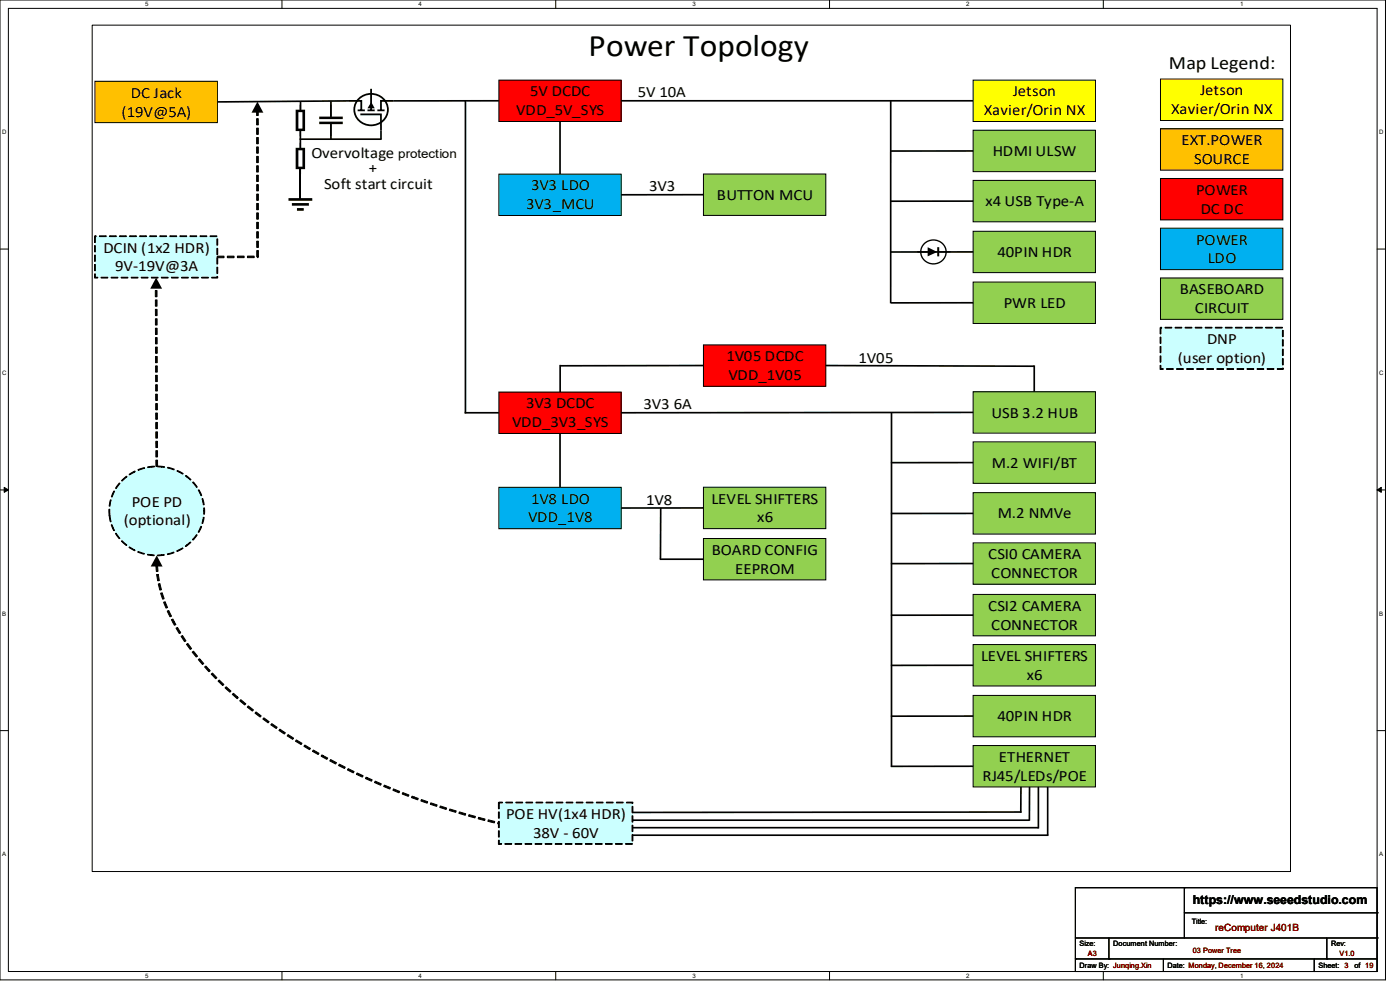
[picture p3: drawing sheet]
<svg xmlns="http://www.w3.org/2000/svg" width="297mm" height="210mm" viewBox="0 0 297 210" stroke-linecap="round" stroke-linejoin="round" font-family="sans-serif">
<g fill="none" stroke="#000" stroke-width=".21">
<path d="M0 0h293.9v207.9h-293.9zM1.8 1.8h290.3v204.3h-290.3zM59.8 0v1.8M117.9 0v1.8M176 0v1.8M234.1 0v1.8M0 52.8h1.8M292.1 52.8h1.8M0 103.9h1.8M.9 103.4l.9 .5-.9 .5zM292.1 103.9l.9-.5v1zM292.1 103.9h1.8"/>
<path d="M0 155h1.8M292.1 155h1.8M59.8 206.1v1.8M117.9 206.1v1.8M176 206.1v1.8M234.1 206.1v1.8"/>
</g>
<path d="M.9 103.4l.9 .5-.9 .5zM292.1 103.9l.9-.5v1z" fill="#000"/>
<path d="M19.6 5.3h254.2v179.6h-254.2z" fill-rule="evenodd" fill="#fff"/>
<path d="M19.6 5.3h254.2v179.6h-254.2z" fill="none" stroke="#000" stroke-width=".21"/>
<path d="M206.4 17h26v8.8h-26z" fill-rule="evenodd" fill="#ff0"/>
<path d="M206.4 17h26v8.8h-26z" fill="none" stroke="#000" stroke-width=".21"/>
<path d="M149.2 36.9h26v8.8h-26z" fill-rule="evenodd" fill="#92d050"/>
<path d="M149.2 36.9h26v8.8h-26z" fill="none" stroke="#000" stroke-width=".21"/>
<path d="M149.2 114.2h26v8.8h-26z" fill-rule="evenodd" fill="#92d050"/>
<path d="M149.2 114.2h26v8.8h-26z" fill="none" stroke="#000" stroke-width=".21"/>
<path d="M149.2 103.3h26v8.8h-26z" fill-rule="evenodd" fill="#92d050"/>
<path d="M149.2 103.3h26v8.8h-26z" fill="none" stroke="#000" stroke-width=".21"/>
<path d="M105.8 83.2h26v8.7h-26z" fill-rule="evenodd" fill="#f00"/>
<path d="M105.8 83.2h26v8.7h-26z" fill="none" stroke="#000" stroke-width=".21"/>
<path d="M105.8 17h26v8.8h-26z" fill-rule="evenodd" fill="#f00"/>
<path d="M105.8 17h26v8.8h-26z" fill="none" stroke="#000" stroke-width=".21"/>
<path d="M149.2 73.2h26v8.7h-26z" fill-rule="evenodd" fill="#f00"/>
<path d="M149.2 73.2h26v8.7h-26z" fill="none" stroke="#000" stroke-width=".21"/>
<path d="M206.4 83.1h26v8.8h-26z" fill-rule="evenodd" fill="#92d050"/>
<path d="M206.4 83.1h26v8.8h-26z" fill="none" stroke="#000" stroke-width=".21"/>
<path d="M206.4 93.7h26v8.8h-26z" fill-rule="evenodd" fill="#92d050"/>
<path d="M206.4 93.7h26v8.8h-26z" fill="none" stroke="#000" stroke-width=".21"/>
<path d="M206.4 104.5h26v8.8h-26z" fill-rule="evenodd" fill="#92d050"/>
<path d="M206.4 104.5h26v8.8h-26z" fill="none" stroke="#000" stroke-width=".21"/>
<path d="M206.4 115.2h26v8.7h-26z" fill-rule="evenodd" fill="#92d050"/>
<path d="M206.4 115.2h26v8.7h-26z" fill="none" stroke="#000" stroke-width=".21"/>
<path d="M206.4 126.1h26v8.8h-26z" fill-rule="evenodd" fill="#92d050"/>
<path d="M206.4 126.1h26v8.8h-26z" fill="none" stroke="#000" stroke-width=".21"/>
<path d="M206.4 136.7h26v8.8h-26z" fill-rule="evenodd" fill="#92d050"/>
<path d="M206.4 136.7h26v8.8h-26z" fill="none" stroke="#000" stroke-width=".21"/>
<path d="M206.4 147.5h26v8.8h-26z" fill-rule="evenodd" fill="#92d050"/>
<path d="M206.4 147.5h26v8.8h-26z" fill="none" stroke="#000" stroke-width=".21"/>
<path d="M206.4 158.1h26v8.8h-26z" fill-rule="evenodd" fill="#92d050"/>
<path d="M206.4 158.1h26v8.8h-26z" fill="none" stroke="#000" stroke-width=".21"/>
<path d="M206.4 27.6h26v8.8h-26z" fill-rule="evenodd" fill="#92d050"/>
<path d="M206.4 27.6h26v8.8h-26z" fill="none" stroke="#000" stroke-width=".21"/>
<path d="M206.4 38.3h26v8.8h-26z" fill-rule="evenodd" fill="#92d050"/>
<path d="M206.4 38.3h26v8.8h-26z" fill="none" stroke="#000" stroke-width=".21"/>
<path d="M206.4 49.1h26v8.7h-26z" fill-rule="evenodd" fill="#92d050"/>
<path d="M206.4 49.1h26v8.7h-26z" fill="none" stroke="#000" stroke-width=".21"/>
<path d="M105.8 36.9h26v8.8h-26z" fill-rule="evenodd" fill="#00b0f0"/>
<path d="M105.8 36.9h26v8.8h-26z" fill="none" stroke="#000" stroke-width=".21"/>
<path d="M105.8 103.4h26v8.8h-26z" fill-rule="evenodd" fill="#00b0f0"/>
<path d="M105.8 103.4h26v8.8h-26z" fill="none" stroke="#000" stroke-width=".21"/>
<path d="M105.8 170.2h28.4v8.8h-28.4z" fill-rule="evenodd" fill="#cbffff"/>
<path d="M105.7 170.2h.2v1.4h-.2zM105.7 172.2h.2v1.4h-.2zM105.7 174.2h.2v1.4h-.2zM105.7 176.2h.2v1.4h-.2zM105.7 178.2h.2v.8l-.1-.1h.6v.2h-.7zM107.1 178.9h1.4v.2h-1.4zM109.3 178.9h1.4v.2h-1.4zM111.4 178.9h1.4v.2h-1.4zM113.5 178.9h1.4v.2h-1.4zM115.7 178.9h1.4v.2h-1.4zM117.8 178.9h1.4v.2h-1.4zM119.9 178.9h1.4v.2h-1.4zM122.1 178.9h1.4v.2h-1.4zM124.2 178.9h1.4v.2h-1.4zM126.3 178.9h1.4v.2h-1.4zM128.5 178.9h1.4v.2h-1.4zM130.6 178.9h1.4v.2h-1.4zM132.7 178.9h1.4v.2h-1.4zM134.1 177.1h.2v1.3h-.2zM134.1 175.1h.2v1.3h-.2zM134.1 173.1h.2v1.3h-.2zM134.1 171.1h.2v1.3h-.2zM132.9 170.1h1.4v.3h-.2v-.2l.1 .1h-1.3zM130.8 170.1h1.4v.2h-1.4zM128.6 170.1h1.5v.2h-1.5zM126.5 170.1h1.4v.2h-1.4zM124.4 170.1h1.4v.2h-1.4zM122.2 170.1h1.5v.2h-1.5zM120.1 170.1h1.4v.2h-1.4zM118 170.1h1.4v.2h-1.4zM115.8 170.1h1.5v.2h-1.5zM113.7 170.1h1.4v.2h-1.4zM111.6 170.1h1.4v.2h-1.4zM109.4 170.1h1.5v.2h-1.5zM107.3 170.1h1.4v.2h-1.4zM105.8 170.1h.8v.2h-.8z" fill="#000"/>
<g fill="none" stroke="#000" stroke-width=".21">
<path d="M105.7 170.2h.2v1.4h-.2zM105.7 172.2h.2v1.4h-.2zM105.7 174.2h.2v1.4h-.2zM105.7 176.2h.2v1.4h-.2zM105.7 178.2h.2v.8l-.1-.1h.6v.2h-.7zM105.8 170.1h.8v.2h-.8zM107.1 178.9h1.4v.2h-1.4zM107.3 170.1h1.4v.2h-1.4zM109.3 178.9h1.4v.2h-1.4zM109.4 170.1h1.5v.2h-1.5zM111.4 178.9h1.4v.2h-1.4zM111.6 170.1h1.4v.2h-1.4z"/>
<path d="M113.5 178.9h1.4v.2h-1.4zM113.7 170.1h1.4v.2h-1.4zM115.7 178.9h1.4v.2h-1.4zM115.8 170.1h1.5v.2h-1.5zM117.8 178.9h1.4v.2h-1.4zM118 170.1h1.4v.2h-1.4zM119.9 178.9h1.4v.2h-1.4zM120.1 170.1h1.4v.2h-1.4zM122.1 178.9h1.4v.2h-1.4zM122.2 170.1h1.5v.2h-1.5zM124.2 178.9h1.4v.2h-1.4zM124.4 170.1h1.4v.2h-1.4z"/>
<path d="M126.3 178.9h1.4v.2h-1.4zM126.5 170.1h1.4v.2h-1.4zM128.5 178.9h1.4v.2h-1.4zM128.6 170.1h1.5v.2h-1.5zM130.6 178.9h1.4v.2h-1.4zM130.8 170.1h1.4v.2h-1.4zM132.7 178.9h1.4v.2h-1.4zM132.9 170.1h1.4v.3h-.2v-.2l.1 .1h-1.3zM134.1 177.1h.2v1.3h-.2zM134.1 175.1h.2v1.3h-.2zM134.1 173.1h.2v1.3h-.2zM134.1 171.1h.2v1.3h-.2z"/>
</g>
<path d="M20.1 50.1h26v8.8h-26z" fill-rule="evenodd" fill="#cbffff"/>
<path d="M20.1 50.1h.1v1.3h-.1zM20.1 52.1h.1v1.3h-.1zM20.1 54.1h.1v1.3h-.1zM20.1 56.1h.1v1.3h-.1zM20.1 58.1h.1v.8l-.1-.1h.6v.2h-.6zM21.4 58.8h1.5v.2h-1.5zM23.6 58.8h1.4v.2h-1.4zM25.7 58.8h1.4v.2h-1.4zM27.8 58.8h1.5v.2h-1.5zM30 58.8h1.4v.2h-1.4zM32.1 58.8h1.4v.2h-1.4zM34.2 58.8h1.5v.2h-1.5zM36.4 58.8h1.4v.2h-1.4zM38.5 58.8h1.4v.2h-1.4zM40.6 58.8h1.5v.2h-1.5zM42.8 58.8h1.4v.2h-1.4zM44.9 58.8h1.2l-.1 .1v-.2h.2v.3h-1.3zM46 56.7h.2v1.3h-.2zM46 54.7h.2v1.3h-.2zM46 52.7h.2v1.3h-.2zM46 50.7h.2v1.3h-.2zM44.6 50h1.4v.2h-1.4zM42.4 50h1.5v.2h-1.5zM40.3 50h1.4v.2h-1.4zM38.2 50h1.4v.2h-1.4zM36 50h1.5v.2h-1.5zM33.9 50h1.4v.2h-1.4zM31.8 50h1.4v.2h-1.4zM29.6 50h1.5v.2h-1.5zM27.5 50h1.4v.2h-1.4zM25.4 50h1.4v.2h-1.4zM23.2 50h1.5v.2h-1.5zM21.1 50h1.4v.2h-1.4zM20.1 50h.3v.2h-.3z" fill="#000"/>
<g fill="none" stroke="#000" stroke-width=".21">
<path d="M20.1 50.1h.1v1.3h-.1zM20.1 52.1h.1v1.3h-.1zM20.1 54.1h.1v1.3h-.1zM20.1 56.1h.1v1.3h-.1zM20.1 58.1h.1v.8l-.1-.1h.6v.2h-.6zM20.1 50h.3v.2h-.3zM21.1 50h1.4v.2h-1.4zM21.4 58.8h1.5v.2h-1.5zM23.2 50h1.5v.2h-1.5zM23.6 58.8h1.4v.2h-1.4zM25.4 50h1.4v.2h-1.4zM25.7 58.8h1.4v.2h-1.4z"/>
<path d="M27.5 50h1.4v.2h-1.4zM27.8 58.8h1.5v.2h-1.5zM29.6 50h1.5v.2h-1.5zM30 58.8h1.4v.2h-1.4zM31.8 50h1.4v.2h-1.4zM32.1 58.8h1.4v.2h-1.4zM33.9 50h1.4v.2h-1.4zM34.2 58.8h1.5v.2h-1.5zM36 50h1.5v.2h-1.5zM36.4 58.8h1.4v.2h-1.4zM38.2 50h1.4v.2h-1.4zM38.5 58.8h1.4v.2h-1.4z"/>
<path d="M40.3 50h1.4v.2h-1.4zM40.6 58.8h1.5v.2h-1.5zM42.4 50h1.5v.2h-1.5zM42.8 58.8h1.4v.2h-1.4zM44.6 50h1.4v.2h-1.4zM44.9 58.8h1.2l-.1 .1v-.2h.2v.3h-1.3zM46 56.7h.2v1.3h-.2zM46 54.7h.2v1.3h-.2zM46 52.7h.2v1.3h-.2zM46 50.7h.2v1.3h-.2z"/>
</g>
<path d="M25.7 102.1a10.3 10.3 0 0 1 17.3 4 9.7 9.7 0 0 1-11 11.6 9.4 9.4 0 0 1-7-14.7z" fill-rule="evenodd" fill="#cbffff"/>
<path d="M23.1 108h.2v1.3l-.2 .1zM23.4 106l.2 .1-.3 1.3-.1-.1zM24.2 104.1l.1 .1-.5 1.2h-.2zM25.3 102.4l.2 .1-.8 1.1-.2-.1zM25.8 101.9l1-.9 .1 .1-1 .9zM27.4 100.6l1.2-.7 .1 .2-1.2 .6zM29.3 99.6l1.3-.4 .1 .2-1.4 .4zM31.3 99l1.5-.1v.1l-1.4 .2zM33.5 98.9l1.4 .1v.2l-1.4-.2zM35.6 99.1l1.4 .4-.1 .2-1.3-.4zM37.6 99.8l1.3 .6-.1 .2-1.3-.7zM39.5 100.8l1 .9-.1 .1-1.1-.8zM40.9 102.3h.2l.8 1-.2 .1zM42.1 104l.1-.1 .6 1.2-.2 .1zM42.9 105.8h.1l.3 1.3h-.2zM43.2 107.7h.2v1.4h-.2zM43.1 109.7h.2l-.3 1.4-.2-.1zM42.6 111.6l.2 .1-.6 1.2-.2-.1zM41.7 113.4l.1 .1-.8 1.1-.2-.1zM39.3 115.8l1.1-.8 .1 .1-1.1 .9zM37.5 116.9l1.2-.7 .1 .1-1.2 .7zM35.5 117.5l1.4-.4v.2l-1.3 .4zM33.4 117.7l1.4-.1v.2l-1.4 .1zM31.3 117.6l1.4 .1v.2l-1.4-.2zM29.3 117l1.3 .4v.2l-1.4-.5zM27.5 116l1.2 .7-.1 .1-1.2-.7zM25.8 114.8l.1-.1 1 .9-.1 .1zM24.5 113.2l.1-.1 .8 1.1-.1 .1zM23.6 111.3h.2l.5 1.2-.2 .1zM23.2 109.4h.1l.3 1.3h-.2z" fill="#000"/>
<g fill="none" stroke="#000" stroke-width=".21">
<path d="M29.3 99.6l1.3-.4 .1 .2-1.4 .4zM31.3 99l1.5-.1v.1l-1.4 .2zM33.5 98.9l1.4 .1v.2l-1.4-.2zM35.6 99.1l1.4 .4-.1 .2-1.3-.4zM37.6 99.8l1.3 .6-.1 .2-1.3-.7zM23.1 108h.2v1.3l-.2 .1zM23.2 109.4h.1l.3 1.3h-.2zM23.4 106l.2 .1-.3 1.3-.1-.1zM23.6 111.3h.2l.5 1.2-.2 .1zM24.2 104.1l.1 .1-.5 1.2h-.2zM24.5 113.2l.1-.1 .8 1.1-.1 .1zM25.3 102.4l.2 .1-.8 1.1-.2-.1z"/>
<path d="M25.8 114.8l.1-.1 1 .9-.1 .1zM25.8 101.9l1-.9 .1 .1-1 .9zM27.4 100.6l1.2-.7 .1 .2-1.2 .6zM27.5 116l1.2 .7-.1 .1-1.2-.7zM29.3 117l1.3 .4v.2l-1.4-.5zM31.3 117.6l1.4 .1v.2l-1.4-.2zM33.4 117.7l1.4-.1v.2l-1.4 .1zM35.5 117.5l1.4-.4v.2l-1.3 .4zM37.5 116.9l1.2-.7 .1 .1-1.2 .7zM39.3 115.8l1.1-.8 .1 .1-1.1 .9zM39.5 100.8l1 .9-.1 .1-1.1-.8zM40.9 102.3h.2l.8 1-.2 .1z"/>
<path d="M41.7 113.4l.1 .1-.8 1.1-.2-.1zM42.1 104l.1-.1 .6 1.2-.2 .1zM42.6 111.6l.2 .1-.6 1.2-.2-.1zM42.9 105.8h.1l.3 1.3h-.2zM43.1 109.7h.2l-.3 1.4-.2-.1zM43.2 107.7h.2v1.4h-.2z"/>
</g>
<path d="M20.1 17.2h26v8.8h-26z" fill-rule="evenodd" fill="#ffc000"/>
<g fill="none" stroke="#000" stroke-width=".21">
<path d="M20.1 17.2h26v8.8h-26zM54.4 25.2h.4v1.3h-.4zM54.4 23.6h.4v.9h-.4zM54.4 37.2h.4v1.3h-.4zM54.4 35.2h.4v1.3h-.4zM54.4 33.2h.4v1.3h-.4zM54.4 31.2h.4v1.3h-.4zM54.4 29.2h.4v1.3h-.4zM54.4 27.2h.4v1.3h-.4zM54.5 39.2h.3v1.3h-.3zM46.1 54.3h1.4v.4h-1.4zM48.2 54.3h1.5v.4h-1.5z"/>
<path d="M50.4 54.3h1.4v.4h-1.4zM52.5 54.3h1.4v.4h-1.4zM54.5 51.2h.3v1.3h-.3zM54.5 49.2h.3v1.3h-.3zM54.5 47.2h.3v1.3h-.3zM54.5 45.2h.3v1.3h-.3zM54.5 43.2h.3v1.3h-.3zM54.5 41.2h.3v1.3h-.3zM54.5 53.2h.3v1.3h-.3zM54.6 54.3l.1 .4zM33 61.6h.3v1.4h-.3zM33 60.9l.3 .1z"/>
<path d="M33 65.6h.3v1.4h-.3zM33 63.6h.3v1.4h-.3zM33 69.6h.3v1.3h-.3zM33 67.6h.3v1.4h-.3zM33 71.6h.3v1.3h-.3zM33 75.6h.4v1.3h-.4zM33 73.6h.4v1.3h-.4zM33 79.6h.4v1.3h-.4zM33 77.6h.4v1.3h-.4zM33 83.6h.4v1.3h-.4zM33 81.6h.4v1.3h-.4zM33 87.6h.4v1.3h-.4z"/>
<path d="M33 85.6h.4v1.3h-.4zM33 89.6h.4v1.3h-.4zM33.1 93.6h.3v1.3h-.3zM33.1 91.6h.3v1.3h-.3zM33.1 97.6h.3v1.3h-.3zM33.1 95.6h.3v1.3h-.3zM33.1 119.9h.3l.1 1.3h-.3zM33.2 121.9h.4l.2 1.3h-.3zM33.6 123.9l.3-.1 .4 1.3-.4 .1zM34.1 125.8l.3-.1 .4 1.3-.3 .1zM34.7 127.7l.4-.1 .5 1.3-.4 .1zM35.5 129.6l.3-.1 .6 1.2-.3 .1z"/>
<path d="M36.4 131.5l.3-.2 .6 1.2-.3 .1zM37.3 133.2l.4-.1 .6 1.1-.3 .2zM38.4 135l.3-.2 .8 1.1-.3 .2zM39.6 136.7l.3-.2 .8 1.1-.3 .2zM40.8 138.3l.3-.2 .8 1.1-.3 .2zM42.1 139.9l.2-.2 .9 1-.2 .3zM43.4 141.5l.3-.2 .9 1-.3 .2zM44.8 143l.3-.2 .9 1-.2 .2zM46.3 144.5l.2-.3 1 1-.3 .2zM47.7 145.9l.3-.2 1 .9-.2 .2zM49.3 147.3l.2-.2 1.1 .9-.3 .2zM51.1 148.4l1.1 .9-.3 .2-1-.8z"/>
<path d="M52.7 149.7l1.1 .9-.3 .2-1-.8zM54.3 151l1.1 .9-.2 .2-1.1-.8zM56 152.3l1.1 .8-.2 .2-1.1-.8zM57.7 153.5l1.1 .8-.2 .2-1.2-.8zM59.4 154.7l1.1 .7-.2 .3-1.1-.8zM61.1 155.8l1.2 .8-.2 .2-1.2-.7zM62.9 156.9l1.2 .8-.2 .2-1.2-.7zM64.7 158l1.2 .7-.2 .3-1.2-.7zM66.5 159.1l1.2 .7-.2 .3-1.2-.7zM68.3 160.1l1.2 .7-.2 .3-1.2-.7zM70.1 161.1l1.3 .7-.2 .3-1.2-.7zM72 162.1l1.2 .6-.1 .3-1.3-.6z"/>
<path d="M73.9 163l1.2 .7-.1 .3-1.3-.7zM75.8 164l1.2 .5-.1 .3-1.3-.5zM77.7 164.8l1.3 .6-.2 .3-1.3-.6zM79.6 165.7l1.3 .6-.2 .3-1.3-.6zM81.5 166.5l1.3 .6-.1 .3-1.3-.6zM83.5 167.3l1.3 .6-.2 .3-1.3-.6zM85.4 168.1l1.4 .5-.2 .3-1.3-.5zM87.4 168.9l1.3 .5-.1 .3-1.3-.5zM89.4 169.6l1.3 .5-.1 .3-1.3-.5zM91.4 170.3l1.3 .4-.1 .4-1.3-.5zM93.4 171l1.3 .4-.1 .3-1.3-.4zM95.4 171.6l1.4 .4-.1 .3-1.4-.4z"/>
<path d="M97.5 172.2l1.3 .4-.1 .3-1.4-.4zM99.5 172.8l1.4 .4-.1 .3-1.4-.4zM101.5 173.4l1.4 .3-.1 .4-1.4-.4zM103.6 173.9l1.4 .3-.1 .4-1.4-.4zM105.7 174.4l.2 .1-.1 .3-.2-.1z"/>
</g>
<path d="M78.7 18.8v4.6M63.7 35.9v6.2M74 21.4h2.6v2M75.9 23.4h1.5M76.2 20.9a3.5 3.5 0 0 1 4.4-.5 3.5 3.5 0 0 1 1.4 4.1 3.6 3.6 0 0 1-4.2 2 3.6 3.6 0 0 1-2.6-3.9l.2-.7zM76.4 24.3h4.4v3.3M78 23.4h1.5M80.1 23.4h1.5M83.4 21.4h-2.6v2" fill="none" stroke="#000" stroke-width=".38"/>
<g fill="#000">
<path d="M54.6 21.6l1.3 2.3h-2.5zM78.8 21.6l.7 1.4h-1.5zM33.1 58.9l1.3 2.3h-2.5zM33.3 117.8l1.2 2.4h-2.5z"/>
<path d="M62.7 23.3h2v4.5h-.5v-.5h-.9v-3.5h.9v4h-1.5z" fill-rule="evenodd"/>
<path d="M62.7 31.4h2v4.5h-.5v-.5h-.9v-3.5h.9v4h-1.5z" fill-rule="evenodd"/>
<path d="M67.7 24.7v.6h5v-.6zM67.7 25.8v.5h5v-.5z" fill-rule="evenodd"/>
<path d="M198.8 52.4h.5v2h-.5zM196.8 52.4v2l2-1z" fill-rule="evenodd"/>
</g>
<path d="M63.7 22.2v1.3M63.7 27.5v1.4M63.7 30.3v1.3M63.7 35.6v1.4M70.2 22.2v2.6M70.2 26.3v2.6M194.6 53.4h2.2M195.9 51.9a2.63 2.63 0 0 1 3.7-.5 2.63 2.63 0 0 1 .5 3.6 2.63 2.63 0 0 1-3.6 .5 2.63 2.63 0 0 1-.6-3.6zM199.3 53.4h2.4" fill="none" stroke="#000" stroke-width=".29"/>
<path d="M61.2 42.3h5M61.9 43.4h3.6M63 44.4h1.4" fill="none" stroke="#000" stroke-width=".57"/>
<g fill="none" stroke="#000" stroke-width=".36">
<path d="M63.6 29.5h17.3M63.7 27.8v3.6M63.8 21.5v1.8M70.2 21.5v3.3M70.2 26.3v3.3M74 21.4l-27.9 .2M80.8 27.6v2M98.7 21.4v66.3M105.8 21.4h-22.4M118.8 25.8v11.1M131.8 21.4h74.6M189 21.4l-.1 42.9"/>
<path d="M206.4 32h-17.4M149.2 41.3h-17.4M206.4 53.4l-17.4 .1M206.4 42.7h-17.4M118.8 77.4v5.8M149.2 77.5l-30.4 .1M175.2 77.5l44.2 .2M219.4 77.5v5.6M98.6 87.6h7.2M118.8 91.9v11.5M189.1 87.5v75.2M206.4 98.1h-17.4"/>
<path d="M206.4 87.5l-74.6 .1M140 118.6h9.2M140.2 107.8l-.1 10.8M149.2 107.7l-17.4 .1M206.4 108.9h-17.4M206.4 119.5l-17.4 .1M206.4 130.5h-17.4M206.4 141.1h-17.4M206.4 151.9h-17.4M134.2 174h84.2M134.2 177.2h88.2M134.3 175.6h86"/>
<path d="M206.4 162.5l-17.4 .1M216.6 166.9v5.5M216.7 172.3h-82.5M218.4 166.9v7.2M220.3 166.9v8.8M222.3 166.9v10.3"/>
</g>
<g fill="#000">
<path d="M46.1 54.3h1.4v.4h-1.4zM48.2 54.3h1.5v.4h-1.5zM50.4 54.3h1.4v.4h-1.4zM52.5 54.3h1.4v.4h-1.4zM54.6 54.3l.1 .4z"/>
<path d="M54.5 53.2h.3v1.3h-.3zM54.5 51.2h.3v1.3h-.3zM54.5 49.2h.3v1.3h-.3zM54.5 47.2h.3v1.3h-.3zM54.5 45.2h.3v1.3h-.3zM54.5 43.2h.3v1.3h-.3zM54.5 41.2h.3v1.3h-.3zM54.5 39.2h.3v1.3h-.3zM54.4 37.2h.4v1.3h-.4zM54.4 35.2h.4v1.3h-.4zM54.4 33.2h.4v1.3h-.4zM54.4 31.2h.4v1.3h-.4zM54.4 29.2h.4v1.3h-.4zM54.4 27.2h.4v1.3h-.4zM54.4 25.2h.4v1.3h-.4zM54.4 23.6h.4v.9h-.4z"/>
<path d="M33.1 97.6h.3v1.3h-.3zM33.1 95.6h.3v1.3h-.3zM33.1 93.6h.3v1.3h-.3zM33.1 91.6h.3v1.3h-.3zM33 89.6h.4v1.3h-.4zM33 87.6h.4v1.3h-.4zM33 85.6h.4v1.3h-.4zM33 83.6h.4v1.3h-.4zM33 81.6h.4v1.3h-.4zM33 79.6h.4v1.3h-.4zM33 77.6h.4v1.3h-.4zM33 75.6h.4v1.3h-.4zM33 73.6h.4v1.3h-.4zM33 71.6h.3v1.3h-.3zM33 69.6h.3v1.3h-.3zM33 67.6h.3v1.4h-.3zM33 65.6h.3v1.4h-.3zM33 63.6h.3v1.4h-.3zM33 61.6h.3v1.4h-.3zM33 60.9l.3 .1z"/>
<path d="M33.1 119.9h.3l.1 1.3h-.3zM33.2 121.9h.4l.2 1.3h-.3zM33.6 123.9l.3-.1 .4 1.3-.4 .1zM34.1 125.8l.3-.1 .4 1.3-.3 .1zM34.7 127.7l.4-.1 .5 1.3-.4 .1zM35.5 129.6l.3-.1 .6 1.2-.3 .1zM36.4 131.5l.3-.2 .6 1.2-.3 .1zM37.3 133.2l.4-.1 .6 1.1-.3 .2zM38.4 135l.3-.2 .8 1.1-.3 .2zM39.6 136.7l.3-.2 .8 1.1-.3 .2zM40.8 138.3l.3-.2 .8 1.1-.3 .2zM42.1 139.9l.2-.2 .9 1-.2 .3zM43.4 141.5l.3-.2 .9 1-.3 .2zM44.8 143l.3-.2 .9 1-.2 .2zM46.3 144.5l.2-.3 1 1-.3 .2zM47.7 145.9l.3-.2 1 .9-.2 .2zM49.3 147.3l.2-.2 1.1 .9-.3 .2zM51.1 148.4l1.1 .9-.3 .2-1-.8zM52.7 149.7l1.1 .9-.3 .2-1-.8zM54.3 151l1.1 .9-.2 .2-1.1-.8zM56 152.3l1.1 .8-.2 .2-1.1-.8zM57.7 153.5l1.1 .8-.2 .2-1.2-.8zM59.4 154.7l1.1 .7-.2 .3-1.1-.8zM61.1 155.8l1.2 .8-.2 .2-1.2-.7zM62.9 156.9l1.2 .8-.2 .2-1.2-.7zM64.7 158l1.2 .7-.2 .3-1.2-.7zM66.5 159.1l1.2 .7-.2 .3-1.2-.7zM68.3 160.1l1.2 .7-.2 .3-1.2-.7zM70.1 161.1l1.3 .7-.2 .3-1.2-.7zM72 162.1l1.2 .6-.1 .3-1.3-.6zM73.9 163l1.2 .7-.1 .3-1.3-.7zM75.8 164l1.2 .5-.1 .3-1.3-.5zM77.7 164.8l1.3 .6-.2 .3-1.3-.6zM79.6 165.7l1.3 .6-.2 .3-1.3-.6zM81.5 166.5l1.3 .6-.1 .3-1.3-.6zM83.5 167.3l1.3 .6-.2 .3-1.3-.6zM85.4 168.1l1.4 .5-.2 .3-1.3-.5zM87.4 168.9l1.3 .5-.1 .3-1.3-.5zM89.4 169.6l1.3 .5-.1 .3-1.3-.5zM91.4 170.3l1.3 .4-.1 .4-1.3-.5zM93.4 171l1.3 .4-.1 .3-1.3-.4zM95.4 171.6l1.4 .4-.1 .3-1.4-.4zM97.5 172.2l1.3 .4-.1 .3-1.4-.4zM99.5 172.8l1.4 .4-.1 .3-1.4-.4zM101.5 173.4l1.4 .3-.1 .4-1.4-.4zM103.6 173.9l1.4 .3-.1 .4-1.4-.4zM105.7 174.4l.2 .1-.1 .3-.2-.1z"/>
</g>
<path d="M246.2 16.8h26v8.8h-26z" fill-rule="evenodd" fill="#ff0"/>
<path d="M246.2 16.8h26v8.8h-26z" fill="none" stroke="#000" stroke-width=".21"/>
<path d="M246.2 27.3h26v8.8h-26z" fill-rule="evenodd" fill="#ffc000"/>
<path d="M246.2 27.3h26v8.8h-26z" fill="none" stroke="#000" stroke-width=".21"/>
<path d="M246.2 37.9h26v8.7h-26z" fill-rule="evenodd" fill="#f00"/>
<path d="M246.2 37.9h26v8.7h-26z" fill="none" stroke="#000" stroke-width=".21"/>
<path d="M246.2 48.4h26v8.8h-26z" fill-rule="evenodd" fill="#00b0f0"/>
<path d="M246.2 48.4h26v8.8h-26z" fill="none" stroke="#000" stroke-width=".21"/>
<path d="M246.2 59h26v8.7h-26z" fill-rule="evenodd" fill="#92d050"/>
<path d="M246.2 59h26v8.7h-26z" fill="none" stroke="#000" stroke-width=".21"/>
<path d="M246.2 69.5h26v8.8h-26z" fill-rule="evenodd" fill="#cbffff"/>
<path d="M246.1 69.5h.2v1.3h-.2zM246.1 71.5h.2v1.3h-.2zM246.1 73.5h.2v1.3h-.2zM246.1 75.5h.2v1.3h-.2zM246.1 77.5h.2v.8l-.1-.1h.6v.2h-.7zM247.5 78.2h1.4v.2h-1.4zM249.6 78.2h1.4v.2h-1.4zM251.7 78.2h1.5v.2h-1.5zM253.9 78.2h1.4v.2h-1.4zM256 78.2h1.4v.2h-1.4zM258.1 78.2h1.5v.2h-1.5zM260.3 78.2h1.4v.2h-1.4zM262.4 78.2h1.4v.2h-1.4zM264.5 78.2h1.5v.2h-1.5zM266.7 78.2h1.4v.2h-1.4zM268.8 78.2h1.4v.2h-1.4zM270.9 78.2h1.3l-.1 .1v-.2h.1v.3h-1.3zM272.1 76.1h.1v1.3h-.1zM272.1 74.1h.1v1.3h-.1zM272.1 72.1h.1v1.3h-.1zM272.1 70.1h.1v1.3h-.1zM270.6 69.4h1.4v.2h-1.4zM268.5 69.4h1.4v.2h-1.4zM266.4 69.4h1.4v.2h-1.4zM264.2 69.4h1.4v.2h-1.4zM262.1 69.4h1.4v.2h-1.4zM260 69.4h1.4v.2h-1.4zM257.8 69.4h1.4v.2h-1.4zM255.7 69.4h1.4v.2h-1.4zM253.6 69.4h1.4v.2h-1.4zM251.4 69.4h1.4v.2h-1.4zM249.3 69.4h1.4v.2h-1.4zM247.2 69.4h1.4v.2h-1.4zM246.2 69.4h.2v.2h-.2z" fill="#000"/>
<g fill="none" stroke="#000" stroke-width=".21">
<path d="M246.1 69.5h.2v1.3h-.2zM246.1 71.5h.2v1.3h-.2zM246.1 73.5h.2v1.3h-.2zM246.1 75.5h.2v1.3h-.2zM246.1 77.5h.2v.8l-.1-.1h.6v.2h-.7zM246.2 69.4h.2v.2h-.2zM247.2 69.4h1.4v.2h-1.4zM247.5 78.2h1.4v.2h-1.4zM249.3 69.4h1.4v.2h-1.4zM249.6 78.2h1.4v.2h-1.4zM251.4 69.4h1.4v.2h-1.4zM251.7 78.2h1.5v.2h-1.5z"/>
<path d="M253.6 69.4h1.4v.2h-1.4zM253.9 78.2h1.4v.2h-1.4zM255.7 69.4h1.4v.2h-1.4zM256 78.2h1.4v.2h-1.4zM257.8 69.4h1.4v.2h-1.4zM258.1 78.2h1.5v.2h-1.5zM260 69.4h1.4v.2h-1.4zM260.3 78.2h1.4v.2h-1.4zM262.1 69.4h1.4v.2h-1.4zM262.4 78.2h1.4v.2h-1.4zM264.2 69.4h1.4v.2h-1.4zM264.5 78.2h1.5v.2h-1.5z"/>
<path d="M266.4 69.4h1.4v.2h-1.4zM266.7 78.2h1.4v.2h-1.4zM268.5 69.4h1.4v.2h-1.4zM268.8 78.2h1.4v.2h-1.4zM270.6 69.4h1.4v.2h-1.4zM270.9 78.2h1.3l-.1 .1v-.2h.1v.3h-1.3zM272.1 76.1h.1v1.3h-.1zM272.1 74.1h.1v1.3h-.1zM272.1 72.1h.1v1.3h-.1zM272.1 70.1h.1v1.3h-.1z"/>
</g>
<path d="M206.4 59.8h26v8.8h-26z" fill-rule="evenodd" fill="#92d050"/>
<g fill="none" stroke="#000" stroke-width=".21">
<path d="M206.4 59.8h26v8.8h-26zM228.1 188.3h64v17.8h-64zM228.1 199h64M235.2 199v4.4M251.2 188.3h.1M251.2 188.3v10.7M251.2 193.6h40.9M281.5 199v4.4M292.1 199h.1M292.1 193.6h.1M228.1 203.4h.1M228.1 203.4h64"/>
<path d="M235.2 203.4h.1M246.8 206.1h.1M246.8 203.4v2.7M278.8 206.1h.1M278.8 203.4v2.7M281.5 203.4h.1"/>
</g>
<path d="M206.4 64.2h-17.4" fill="none" stroke="#000" stroke-width=".36"/>
<text font-size="6.7" x="124.8" y="11.8">Power Topology</text>
<text font-size="4" x="247.9" y="14.7">Map Legend:</text>
<g font-size="3.3">
<text x="27.8" y="20.7">DC Jack</text>
<text x="112.5" y="20.4">5V DCDC</text>
<text x="135.3" y="20.6">5V 10A</text>
<text x="214.9" y="20.4">Jetson</text>
<text x="254.6" y="20.2">Jetson</text>
<text x="25.8" y="24.7">(19V@5A)</text>
<text x="109.5" y="24.5">VDD_5V_SYS</text>
<text x="208.7" y="24.5">Xavier/Orin NX</text>
<text x="248.5" y="24.3">Xavier/Orin NX</text>
<text x="66.1" y="33.6">Overvoltage</text>
<text x="210.7" y="33.1">HDMI ULSW</text>
<text x="250.6" y="30.8">EXT.POWER</text>
<text x="253.3" y="34.8">SOURCE</text>
<text x="68.7" y="40">Soft start circuit</text>
<text x="78.3" y="36.7">+</text>
<text x="112.6" y="40.4">3V3 LDO</text>
<text x="137.7" y="40.5">3V3</text>
<text x="253.7" y="41.3">POWER</text>
<text x="111.6" y="44.4">3V3_MCU</text>
<text x="152.1" y="42.4">BUTTON MCU</text>
<text x="209" y="43.7">x4 USB Type-A</text>
<text x="254.8" y="45.3">DC DC</text>
<text x="21.9" y="53.6">DCIN (1x2 HDR)</text>
<text x="253.7" y="51.9">POWER</text>
<text x="24.4" y="57.6">9V-19V@3A</text>
<text x="211.6" y="54.5">40PIN HDR</text>
<text x="256.2" y="55.9">LDO</text>
<text x="212.9" y="65.3">PWR LED</text>
<text x="250.3" y="62.4">BASEBOARD</text>
<text x="253.5" y="66.4">CIRCUIT</text>
<text x="154.1" y="76.6">1V05 DCDC</text>
<text x="182.1" y="76.9">1V05</text>
<text x="249.9" y="77">(user option)</text>
<text x="256.1" y="73">DNP</text>
<text x="154.5" y="80.6">VDD_1V05</text>
<text x="111.6" y="86.6">3V3 DCDC</text>
<text x="136.5" y="86.7">3V3</text>
<text x="143" y="86.7">6A</text>
<text x="210.3" y="88.6">USB 3.2 HUB</text>
<text x="108.6" y="90.6">VDD_3V3_SYS</text>
<text x="210.4" y="99.2">M.2 WIFI/BT</text>
<text x="27.9" y="107.4">POE PD</text>
<text x="112.6" y="106.8">1V8 LDO</text>
<text x="137.1" y="107.1">1V8</text>
<text x="151" y="106.8">LEVEL SHIFTERS</text>
<text x="26.2" y="111.5">(optional)</text>
<text x="112" y="110.8">VDD_1V8</text>
<text x="160.6" y="110.8">x6</text>
<text x="211.7" y="110">M.2 NMVe</text>
<text x="151" y="117.7">BOARD CONFIG</text>
<text x="209.6" y="118.6">CSI0 CAMERA</text>
<text x="156" y="121.7">EEPROM</text>
<text x="210.3" y="122.6">CONNECTOR</text>
<text x="209.6" y="129.6">CSI2 CAMERA</text>
<text x="210.3" y="133.6">CONNECTOR</text>
<text x="208.2" y="140.2">LEVEL SHIFTERS</text>
<text x="217.8" y="144.2">x6</text>
<text x="211.6" y="153">40PIN HDR</text>
<text x="211.9" y="161.6">ETHERNET</text>
<text x="208.4" y="165.6">RJ45/LEDs/POE</text>
<text x="107.4" y="173.7">POE HV(1x4 HDR)</text>
<text x="113.1" y="177.7">38V - 60V</text>
</g>
<text font-size="2.7" x="84.5" y="33.6">protection</text>
<text font-size="2.6" x="253" y="191.8">https://www.seeedstudio.com</text>
<text font-size="2.1" fill="#800000" x="257.8" y="197.5">reComputer J401B</text>
<g font-size="1.6">
<text x="252.8" y="196">Title:</text>
<text x="229" y="200.7">Size:</text>
<text x="236.1" y="200.7">Document Number:</text>
<text x="282.4" y="200.7">Rev:</text>
<text x="229" y="205.4">Draw By: Junqing.Xin</text>
<text x="247.7" y="205.4">Date: Monday, December 16, 2024</text>
<text x="279.7" y="205.4">Sheet: 3</text>
<text x="287.3" y="205.4">of 19</text>
</g>
<g font-size="1.6" fill="#800000">
<text x="230.8" y="202.7">A3</text>
<text x="253" y="202.2">03 Power Tree</text>
<text x="284.1" y="202.7">V1.0</text>
</g>
<g font-size="1.3">
<text x="30.8" y="1.3">5</text>
<text x="88.8" y="1.3">4</text>
<text x="146.9" y="1.3">3</text>
<text x="205" y="1.3">2</text>
<text x="263.1" y="1.3">1</text>
<text x=".5" y="28.4">D</text>
<text x="292.6" y="28.4">D</text>
<text x=".5" y="79.5">C</text>
<text x="292.6" y="79.5">C</text>
<text x=".5" y="130.6">B</text>
<text x="292.6" y="130.6">B</text>
<text x=".5" y="181.7">A</text>
<text x="292.6" y="181.7">A</text>
<text x="30.8" y="207.4">5</text>
<text x="88.8" y="207.4">4</text>
<text x="146.9" y="207.4">3</text>
<text x="205" y="207.4">2</text>
<text x="263.1" y="207.4">1</text>
</g>
</svg>
